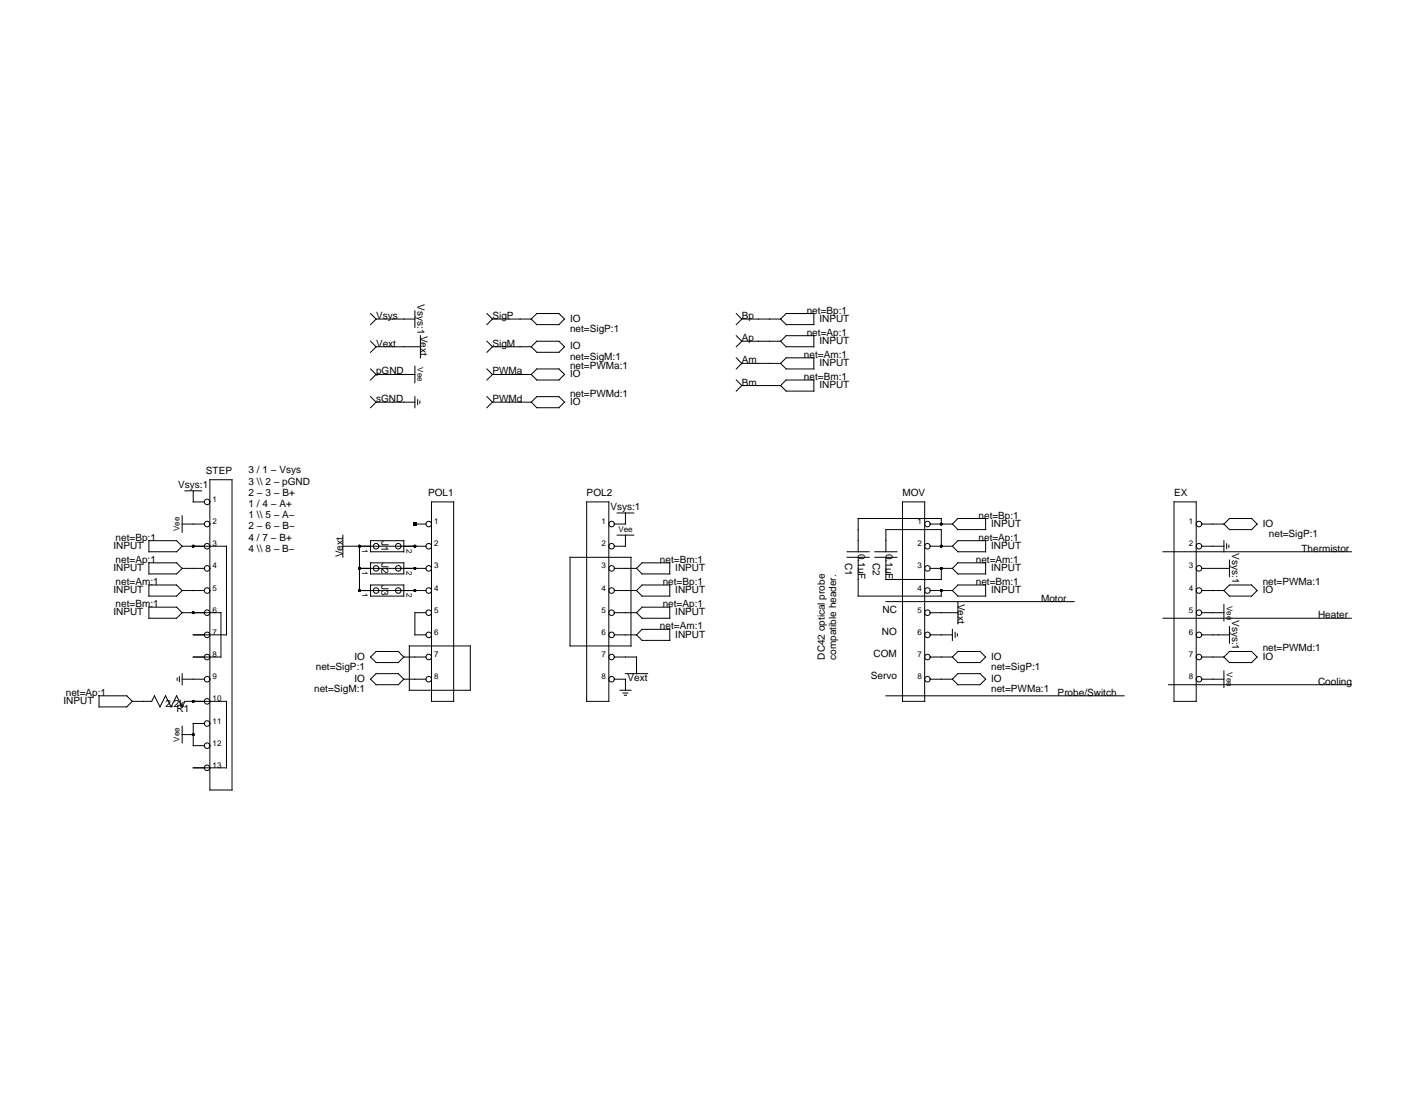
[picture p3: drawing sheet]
<svg xmlns="http://www.w3.org/2000/svg" width="279mm" height="216mm" viewBox="0 0 279 216" stroke-linecap="round" stroke-linejoin="round" font-family="sans-serif">
<g fill="none" stroke="#000" stroke-width=".2">
<path d="M73.1 72.8l1.1 1.1M73.1 61.9l1.1 1.1M73.1 78.3l1.1 1.1M73.1 67.3l1.1 1.1M74.2 73.9l-1.1 1.1M74.2 63h7.7M74.2 73.9h7.7M74.2 63l-1.1 1.1M74.2 79.4h7.7M74.2 79.4l-1.1 1.1M74.2 68.4h8.8M74.2 68.4l-1.1 1.1"/>
<path d="M81.9 61.3v3.3M81.9 72.3v3.2M81.9 78.3v2.2M82.4 78.9v1M82.8 79.2v.4M83 66.2v4.4M96.1 61.9l1.1 1.1M96.1 67.3l1.1 1.1M96.1 78.3l1.1 1.1M96.1 72.8l1.1 1.1M97.2 63h7.6M97.2 73.9h7.6"/>
<path d="M97.2 79.4h7.6M97.2 68.4h7.6M97.2 63l-1.1 1.1M97.2 68.4l-1.1 1.1M97.2 79.4l-1.1 1.1M97.2 73.9l-1.1 1.1M105.9 67.3h4.4l1.1 1.1-1.1 1.1h-4.4l-1.1-1.1zM105.9 61.9h4.4l1.1 1.1-1.1 1.1h-4.4l-1.1-1.1zM105.9 72.8h4.4l1.1 1.1-1.1 1.1h-4.4l-1.1-1.1zM105.9 78.3h4.4l1.1 1.1-1.1 1.1h-4.4l-1.1-1.1zM145.3 61.9l1.1 1.1M145.3 66.2l1.1 1.1"/>
<path d="M145.3 70.6l1.1 1.1M145.3 75l1.1 1.1M146.4 63l-1.1 1.1M146.4 63h7.6M146.4 67.3h7.6M146.4 67.3l-1.1 1.1M146.4 71.7h7.6M146.4 71.7l-1.1 1.1M146.4 76.1h7.6M146.4 76.1l-1.1 1.1M155.1 61.9h5.5v2.2h-5.5l-1.1-1.1zM155.1 66.2h5.5v2.2h-5.5l-1.1-1.1z"/>
<path d="M155.1 70.6h5.5v2.2h-5.5l-1.1-1.1zM155.1 75h5.5v2.2h-5.5l-1.1-1.1zM36.5 96.9h3.3M38.1 96.9v2.1h2.2M41.4 94.7h4.4v61.2h-4.4zM85.1 99h4.4v39.4h-4.4zM115.8 99h4.3v39.4h-4.3zM178.1 99h4.4v39.4h-4.4zM231.7 99h4.3v39.4h-4.3zM29.4 106.7h5.4l1.1 1.1-1.1 1.1h-5.4zM29.4 111.1h5.4l1.1 1.1-1.1 1.1h-5.4zM29.4 115.5h5.4l1.1 1-1.1 1.1h-5.4z"/>
<path d="M29.4 119.8h5.4l1.1 1.1-1.1 1.1h-5.4zM35.9 107.8h8.8v17.5h-6.6M35.9 112.2h4.4M35.9 116.5h4.4M35.9 101.8v3.3M35.9 103.4h4.4M67.6 107.8h16.5M67.6 105.6v4.4M70.9 112.2h13.2M70.9 107.8v8.7h13.2M73.1 106.7h6.6v2.2h-6.6zM73.1 111.1h6.6v2.2h-6.6z"/>
<path d="M73.1 115.5h6.6v2.1h-6.6zM81.9 103.4h2.2M112.5 110h12v17.5h-12zM121.2 112.2h4.4M121.2 116.5h4.4M121.8 101.2h3.3M121.8 105.6h3.3M123.4 105.6v2.2h-2.2M123.4 101.2v2.2h-2.2M125.6 112.2l1.1-1.1h5.5v2.2h-5.5zM126.7 115.5h5.5v2.1h-5.5l-1.1-1.1zM167.1 108.9h4.4"/>
<path d="M167.1 110h4.4M169.3 110v7.6h16.4v-1.1M172.6 108.9h4.4M172.6 110h4.4M174.8 118.7h37.2M174.8 110v4.4h10.9v-2.2M183.5 107.8h4.4M183.5 112.2h4.4M183.5 116.5h4.4M183.5 103.4h4.4M185.7 103.4v-1.1h-16.4v6.6M185.7 107.8v-3.3h-10.9v4.4"/>
<path d="M189 106.7h5.5v2.2h-5.5l-1.1-1.1zM189 111.1h5.5v2.2h-5.5l-1.1-1.1zM189 115.5h5.5v2.1h-5.5l-1.1-1.1zM189 118.7v4.4M189 102.3h5.5v2.2h-5.5l-1.1-1.1zM229.5 108.9h37.1M237.1 107.8h4.4M237.1 112.2h5.5M237.1 116.5h4.4M237.1 103.4h4.4M241.5 106.7v2.2M241.5 119.3v3.3"/>
<path d="M242 107.3v1M242.5 107.6v.4M242.6 115.5h4.4l1.1 1-1.1 1.1h-4.4l-1.1-1.1zM242.6 102.3h4.4l1.1 1.1-1.1 1.1h-4.4l-1.1-1.1zM242.6 110.5v3.3M19.5 137.3h5.5l1.1 1.1-1.1 1.1h-5.5zM26.1 138.4h3.8l.6-1.1 1.1 2.2 1.1-2.2 1.1 2.2 1-2.2 1.1 2.2 .6-1.1h8.2v13.1h-6.6M35 133.8v.5M35.4 133.5v1M35.9 120.9h7.7v8.8h-5.5M35.9 134h4.4M35.9 132.9v2.2"/>
<path d="M73.1 129.7l1.1-1.1h4.4l1.1 1.1-1.1 1.1h-4.4zM74.2 132.9h4.4l1.1 1.1-1.1 1.1h-4.4l-1.1-1.1zM79.7 134h4.4M79.7 129.7h4.4M80.8 127.5h12v8.7h-12zM84.1 120.9h-2.2v4.4h2.2M121.2 120.9h4.4M121.2 134h2.2v2.2M121.2 125.3h4.4M121.2 129.7h4.4v3.2M122.3 136.2h2.2M122.9 136.8h1"/>
<path d="M123.2 137.2h.4M123.4 132.9h4.4M125.6 120.9l1.1-1.1h5.5v2.2h-5.5zM125.6 125.3l1.1-1.1h5.5v2.2h-5.5zM174.8 137.3h47M183.5 120.9h5.5M183.5 134h4.4M183.5 125.3h4.4M183.5 129.7h4.4M187.9 124.2v2.2M188.5 124.8v1M188.9 125.1v.4"/>
<path d="M189 132.9h4.4l1.1 1.1-1.1 1.1h-4.4l-1.1-1.1zM189 128.6h4.4l1.1 1.1-1.1 1.1h-4.4l-1.1-1.1zM229.5 122h37.1M230.6 135.1h36M237.1 120.9h4.4M237.1 134h4.4M237.1 125.3h5.5M237.1 129.7h4.4M241.5 132.4v3.3M242.6 128.6h4.4l1.1 1.1-1.1 1.1h-4.4l-1.1-1.1zM242.6 123.7v3.2M35.9 143.3v3.3"/>
<path d="M35.9 145h2.2M40.3 142.8h-2.2v4.4h2.2"/>
<circle cx="40.9" cy="99" r=".55"/>
<circle cx="40.9" cy="107.8" r=".55"/>
<circle cx="40.9" cy="103.4" r=".55"/>
<circle cx="40.9" cy="116.5" r=".55"/>
<circle cx="40.9" cy="112.2" r=".55"/>
<circle cx="74.2" cy="107.8" r=".55"/>
<circle cx="74.2" cy="116.5" r=".55"/>
<circle cx="74.2" cy="112.2" r=".55"/>
<circle cx="78.6" cy="107.8" r=".55"/>
<circle cx="78.6" cy="116.5" r=".55"/>
<circle cx="78.6" cy="112.2" r=".55"/>
<circle cx="84.6" cy="107.8" r=".55"/>
<circle cx="84.6" cy="103.4" r=".55"/>
<circle cx="84.6" cy="116.5" r=".55"/>
<circle cx="84.6" cy="112.2" r=".55"/>
<circle cx="120.7" cy="107.8" r=".55"/>
<circle cx="120.7" cy="103.4" r=".55"/>
<circle cx="120.7" cy="112.2" r=".55"/>
<circle cx="120.7" cy="116.5" r=".55"/>
<circle cx="183" cy="107.8" r=".55"/>
<circle cx="183" cy="103.4" r=".55"/>
<circle cx="183" cy="112.2" r=".55"/>
<circle cx="183" cy="116.5" r=".55"/>
<circle cx="236.6" cy="107.8" r=".55"/>
<circle cx="236.6" cy="103.4" r=".55"/>
<circle cx="236.6" cy="112.2" r=".55"/>
<circle cx="236.6" cy="116.5" r=".55"/>
<circle cx="40.9" cy="125.3" r=".55"/>
<circle cx="40.9" cy="134" r=".55"/>
<circle cx="40.9" cy="129.7" r=".55"/>
<circle cx="40.9" cy="138.4" r=".55"/>
<circle cx="40.9" cy="120.9" r=".55"/>
<circle cx="84.6" cy="125.3" r=".55"/>
<circle cx="84.6" cy="134" r=".55"/>
<circle cx="84.6" cy="129.7" r=".55"/>
<circle cx="84.6" cy="120.9" r=".55"/>
<circle cx="120.7" cy="125.3" r=".55"/>
<circle cx="120.7" cy="129.7" r=".55"/>
<circle cx="120.7" cy="134" r=".55"/>
<circle cx="120.7" cy="120.9" r=".55"/>
<circle cx="183" cy="125.3" r=".55"/>
<circle cx="183" cy="129.7" r=".55"/>
<circle cx="183" cy="134" r=".55"/>
<circle cx="183" cy="120.9" r=".55"/>
<circle cx="236.6" cy="125.3" r=".55"/>
<circle cx="236.6" cy="134" r=".55"/>
<circle cx="236.6" cy="129.7" r=".55"/>
<circle cx="236.6" cy="120.9" r=".55"/>
<circle cx="40.9" cy="147.2" r=".55"/>
<circle cx="40.9" cy="142.8" r=".55"/>
<circle cx="40.9" cy="151.5" r=".55"/>
</g>
<g fill="#000">
<path d="M81.5 103.1h.7v.7h-.7z"/>
<circle cx="38.1" cy="107.8" r=".27"/>
<circle cx="70.9" cy="107.8" r=".27"/>
<circle cx="70.9" cy="112.2" r=".27"/>
<circle cx="70.9" cy="116.5" r=".27"/>
<circle cx="81.9" cy="107.8" r=".27"/>
<circle cx="81.9" cy="112.2" r=".27"/>
<circle cx="81.9" cy="116.5" r=".27"/>
<circle cx="185.7" cy="107.8" r=".27"/>
<circle cx="185.7" cy="112.2" r=".27"/>
<circle cx="185.7" cy="103.4" r=".27"/>
<circle cx="185.7" cy="116.5" r=".27"/>
<circle cx="38.1" cy="138.4" r=".27"/>
<circle cx="38.1" cy="120.9" r=".27"/>
<circle cx="38.1" cy="145" r=".27"/>
</g>
<g font-size="2">
<text x="74.2" y="63">Vsys</text>
<text x="82.4" y="60" transform="rotate(90 82.4 60)">Vsys:1</text>
<text x="97.2" y="63">SigP</text>
<text x="112.5" y="65.5">net=SigP:1</text>
<text x="112.5" y="63.5">IO</text>
<text x="146.4" y="63">Bp</text>
<text x="159.2" y="61.9">net=Bp:1</text>
<text x="161.7" y="63.5">INPUT</text>
<text x="74.2" y="68.4">Vext</text>
<text x="83" y="66.2" transform="rotate(90 83 66.2)">Vext</text>
<text x="97.2" y="68.4">SigM</text>
<text x="112.5" y="71">net=SigM:1</text>
<text x="112.5" y="69">IO</text>
<text x="146.4" y="67.3">Ap</text>
<text x="146.4" y="71.7">Am</text>
<text x="158.6" y="70.6">net=Am:1</text>
<text x="159.2" y="66.2">net=Ap:1</text>
<text x="161.7" y="67.9">INPUT</text>
<text x="74.2" y="73.9">pGND</text>
<text x="97.2" y="73.9">PWMa</text>
<text x="112.5" y="72.8">net=PWMa:1</text>
<text x="112.5" y="74.4">IO</text>
<text x="146.4" y="76.1">Bm</text>
<text x="158.6" y="75">net=Bm:1</text>
<text x="161.7" y="72.2">INPUT</text>
<text x="161.7" y="76.6">INPUT</text>
<text x="74.2" y="79.4">sGND</text>
<text x="97.2" y="79.4">PWMd</text>
<text x="112.5" y="78.3">net=PWMd:1</text>
<text x="112.5" y="79.9">IO</text>
<text x="40.6" y="93.6">STEP</text>
<text x="49.1" y="93.4">3 / 1 − Vsys</text>
<text x="49.1" y="95.6">3 \\ 2 − pGND</text>
<text x="35.2" y="96.3">Vsys:1</text>
<text x="49.1" y="97.8">2 − 3 − B+</text>
<text x="49.1" y="100">1 / 4 − A+</text>
<text x="84.5" y="98">POL1</text>
<text x="115.8" y="98">POL2</text>
<text x="120.4" y="100.7">Vsys:1</text>
<text x="178.1" y="98">MOV</text>
<text x="231.7" y="98">EX</text>
<text x="22.8" y="106.7">net=Bp:1</text>
<text x="49.1" y="102.3">1 \\ 5 − A−</text>
<text x="49.1" y="104.5">2 − 6 − B−</text>
<text x="49.1" y="106.7">4 / 7 − B+</text>
<text x="75.3" y="106.7" transform="rotate(90 75.3 106.7)">J1</text>
<text x="193.1" y="102.3">net=Bp:1</text>
<text x="193.1" y="106.7">net=Ap:1</text>
<text x="195.6" y="103.9">INPUT</text>
<text x="249.1" y="104">IO</text>
<text x="250.4" y="106">net=SigP:1</text>
<text x="22.4" y="108.3">INPUT</text>
<text x="22.4" y="112.7">INPUT</text>
<text x="22.8" y="111.1">net=Ap:1</text>
<text x="49.1" y="108.9">4 \\ 8 − B−</text>
<text x="67.6" y="110" transform="rotate(-90 67.6 110)">Vext</text>
<text x="75.3" y="111.1" transform="rotate(90 75.3 111.1)">J2</text>
<text x="130.2" y="111.1">net=Bm:1</text>
<text x="133.3" y="112.7">INPUT</text>
<text x="166.8" y="111.1" transform="rotate(90 166.8 111.1)">C1</text>
<text x="169.3" y="109.3" transform="rotate(90 169.3 109.3)">0.1uF</text>
<text x="172.2" y="111.1" transform="rotate(90 172.2 111.1)">C2</text>
<text x="174.8" y="109.3" transform="rotate(90 174.8 109.3)">0.1uF</text>
<text x="192.5" y="111.1">net=Am:1</text>
<text x="195.6" y="112.7">INPUT</text>
<text x="195.6" y="108.3">INPUT</text>
<text x="243.1" y="109.2" transform="rotate(90 243.1 109.2)">Vsys:1</text>
<text x="256.8" y="108.9">Thermistor</text>
<text x="22.4" y="117.1">INPUT</text>
<text x="22.8" y="119.8">net=Bm:1</text>
<text x="22.8" y="115.5">net=Am:1</text>
<text x="75.3" y="115.5" transform="rotate(90 75.3 115.5)">J3</text>
<text x="130.8" y="115.5">net=Bp:1</text>
<text x="130.8" y="119.8">net=Ap:1</text>
<text x="133.3" y="117.1">INPUT</text>
<text x="189" y="119.2" transform="rotate(90 189 119.2)">Vext</text>
<text x="192.5" y="115.5">net=Bm:1</text>
<text x="195.6" y="117.1">INPUT</text>
<text x="205.4" y="118.7">Motor</text>
<text x="249.1" y="115.5">net=PWMa:1</text>
<text x="249.1" y="117.1">IO</text>
<text x="22.4" y="121.4">INPUT</text>
<text x="130.2" y="124.2">net=Am:1</text>
<text x="133.3" y="125.8">INPUT</text>
<text x="133.3" y="121.4">INPUT</text>
<text x="174" y="125.3">NO</text>
<text x="174.1" y="120.9">NC</text>
<text x="243.1" y="122.3" transform="rotate(90 243.1 122.3)">Vsys:1</text>
<text x="260.1" y="122">Heater</text>
<text x="69.9" y="130.2">IO</text>
<text x="162.7" y="130.2" transform="rotate(-90 162.7 130.2)">DC42 optical probe</text>
<text x="165" y="130.2" transform="rotate(-90 165 130.2)">compatible header.</text>
<text x="172.4" y="129.7">COM</text>
<text x="195.6" y="130.2">IO</text>
<text x="249.1" y="128.6">net=PWMd:1</text>
<text x="249.1" y="130.2">IO</text>
<text x="13" y="137.3">net=Ap:1</text>
<text x="62" y="136.6">net=SigM:1</text>
<text x="62.3" y="132.2">net=SigP:1</text>
<text x="69.9" y="134.6">IO</text>
<text x="123.8" y="134.4">Vext</text>
<text x="171.8" y="134">Servo</text>
<text x="195.6" y="132.2">net=SigP:1</text>
<text x="195.6" y="136.6">net=PWMa:1</text>
<text x="195.6" y="134.6">IO</text>
<text x="208.7" y="137.3">Probe/Switch</text>
<text x="260.1" y="135.1">Cooling</text>
<text x="12.5" y="138.9">INPUT</text>
<text x="32.7" y="139.5">2.2k</text>
<text x="34.8" y="140.6">R1</text>
</g>
<g font-size="1.6">
<text x="82.4" y="72.5" transform="rotate(90 82.4 72.5)">Vee</text>
<text x="42" y="99">1</text>
<text x="35.4" y="104.8" transform="rotate(-90 35.4 104.8)">Vee</text>
<text x="42" y="103.4">2</text>
<text x="42" y="107.8">3</text>
<text x="85.7" y="103.4">1</text>
<text x="85.7" y="107.8">2</text>
<text x="118.7" y="103.4">1</text>
<text x="118.7" y="107.8">2</text>
<text x="122" y="105.1">Vee</text>
<text x="181" y="103.4">1</text>
<text x="181" y="107.8">2</text>
<text x="234.6" y="103.4">1</text>
<text x="234.6" y="107.8">2</text>
<text x="42" y="112.2">4</text>
<text x="71.5" y="108.3" transform="rotate(90 71.5 108.3)">1</text>
<text x="71.5" y="112.7" transform="rotate(90 71.5 112.7)">1</text>
<text x="80.2" y="108.3" transform="rotate(90 80.2 108.3)">2</text>
<text x="80.2" y="112.7" transform="rotate(90 80.2 112.7)">2</text>
<text x="85.7" y="112.2">3</text>
<text x="118.7" y="112.2">3</text>
<text x="181" y="112.2">3</text>
<text x="234.6" y="112.2">3</text>
<text x="42" y="116.5">5</text>
<text x="71.5" y="117.1" transform="rotate(90 71.5 117.1)">1</text>
<text x="80.2" y="117.1" transform="rotate(90 80.2 117.1)">2</text>
<text x="85.7" y="116.5">4</text>
<text x="118.7" y="116.5">4</text>
<text x="181" y="116.5">4</text>
<text x="234.6" y="116.5">4</text>
<text x="242" y="119.6" transform="rotate(90 242 119.6)">Vee</text>
<text x="42" y="120.9">6</text>
<text x="42" y="125.3">7</text>
<text x="85.7" y="120.9">5</text>
<text x="85.7" y="125.3">6</text>
<text x="118.7" y="120.9">5</text>
<text x="118.7" y="125.3">6</text>
<text x="181" y="120.9">5</text>
<text x="181" y="125.3">6</text>
<text x="234.6" y="120.9">5</text>
<text x="234.6" y="125.3">6</text>
<text x="42" y="129.7">8</text>
<text x="85.7" y="129.7">7</text>
<text x="118.7" y="129.7">7</text>
<text x="181" y="129.7">7</text>
<text x="234.6" y="129.7">7</text>
<text x="42" y="134">9</text>
<text x="85.7" y="134">8</text>
<text x="118.7" y="134">8</text>
<text x="181" y="134">8</text>
<text x="234.6" y="134">8</text>
<text x="242" y="132.7" transform="rotate(90 242 132.7)">Vee</text>
<text x="42" y="138.4">10</text>
<text x="42" y="142.8">11</text>
<text x="35.4" y="146.3" transform="rotate(-90 35.4 146.3)">Vee</text>
<text x="42" y="147.2">12</text>
<text x="42" y="151.5">13</text>
</g>
</svg>
